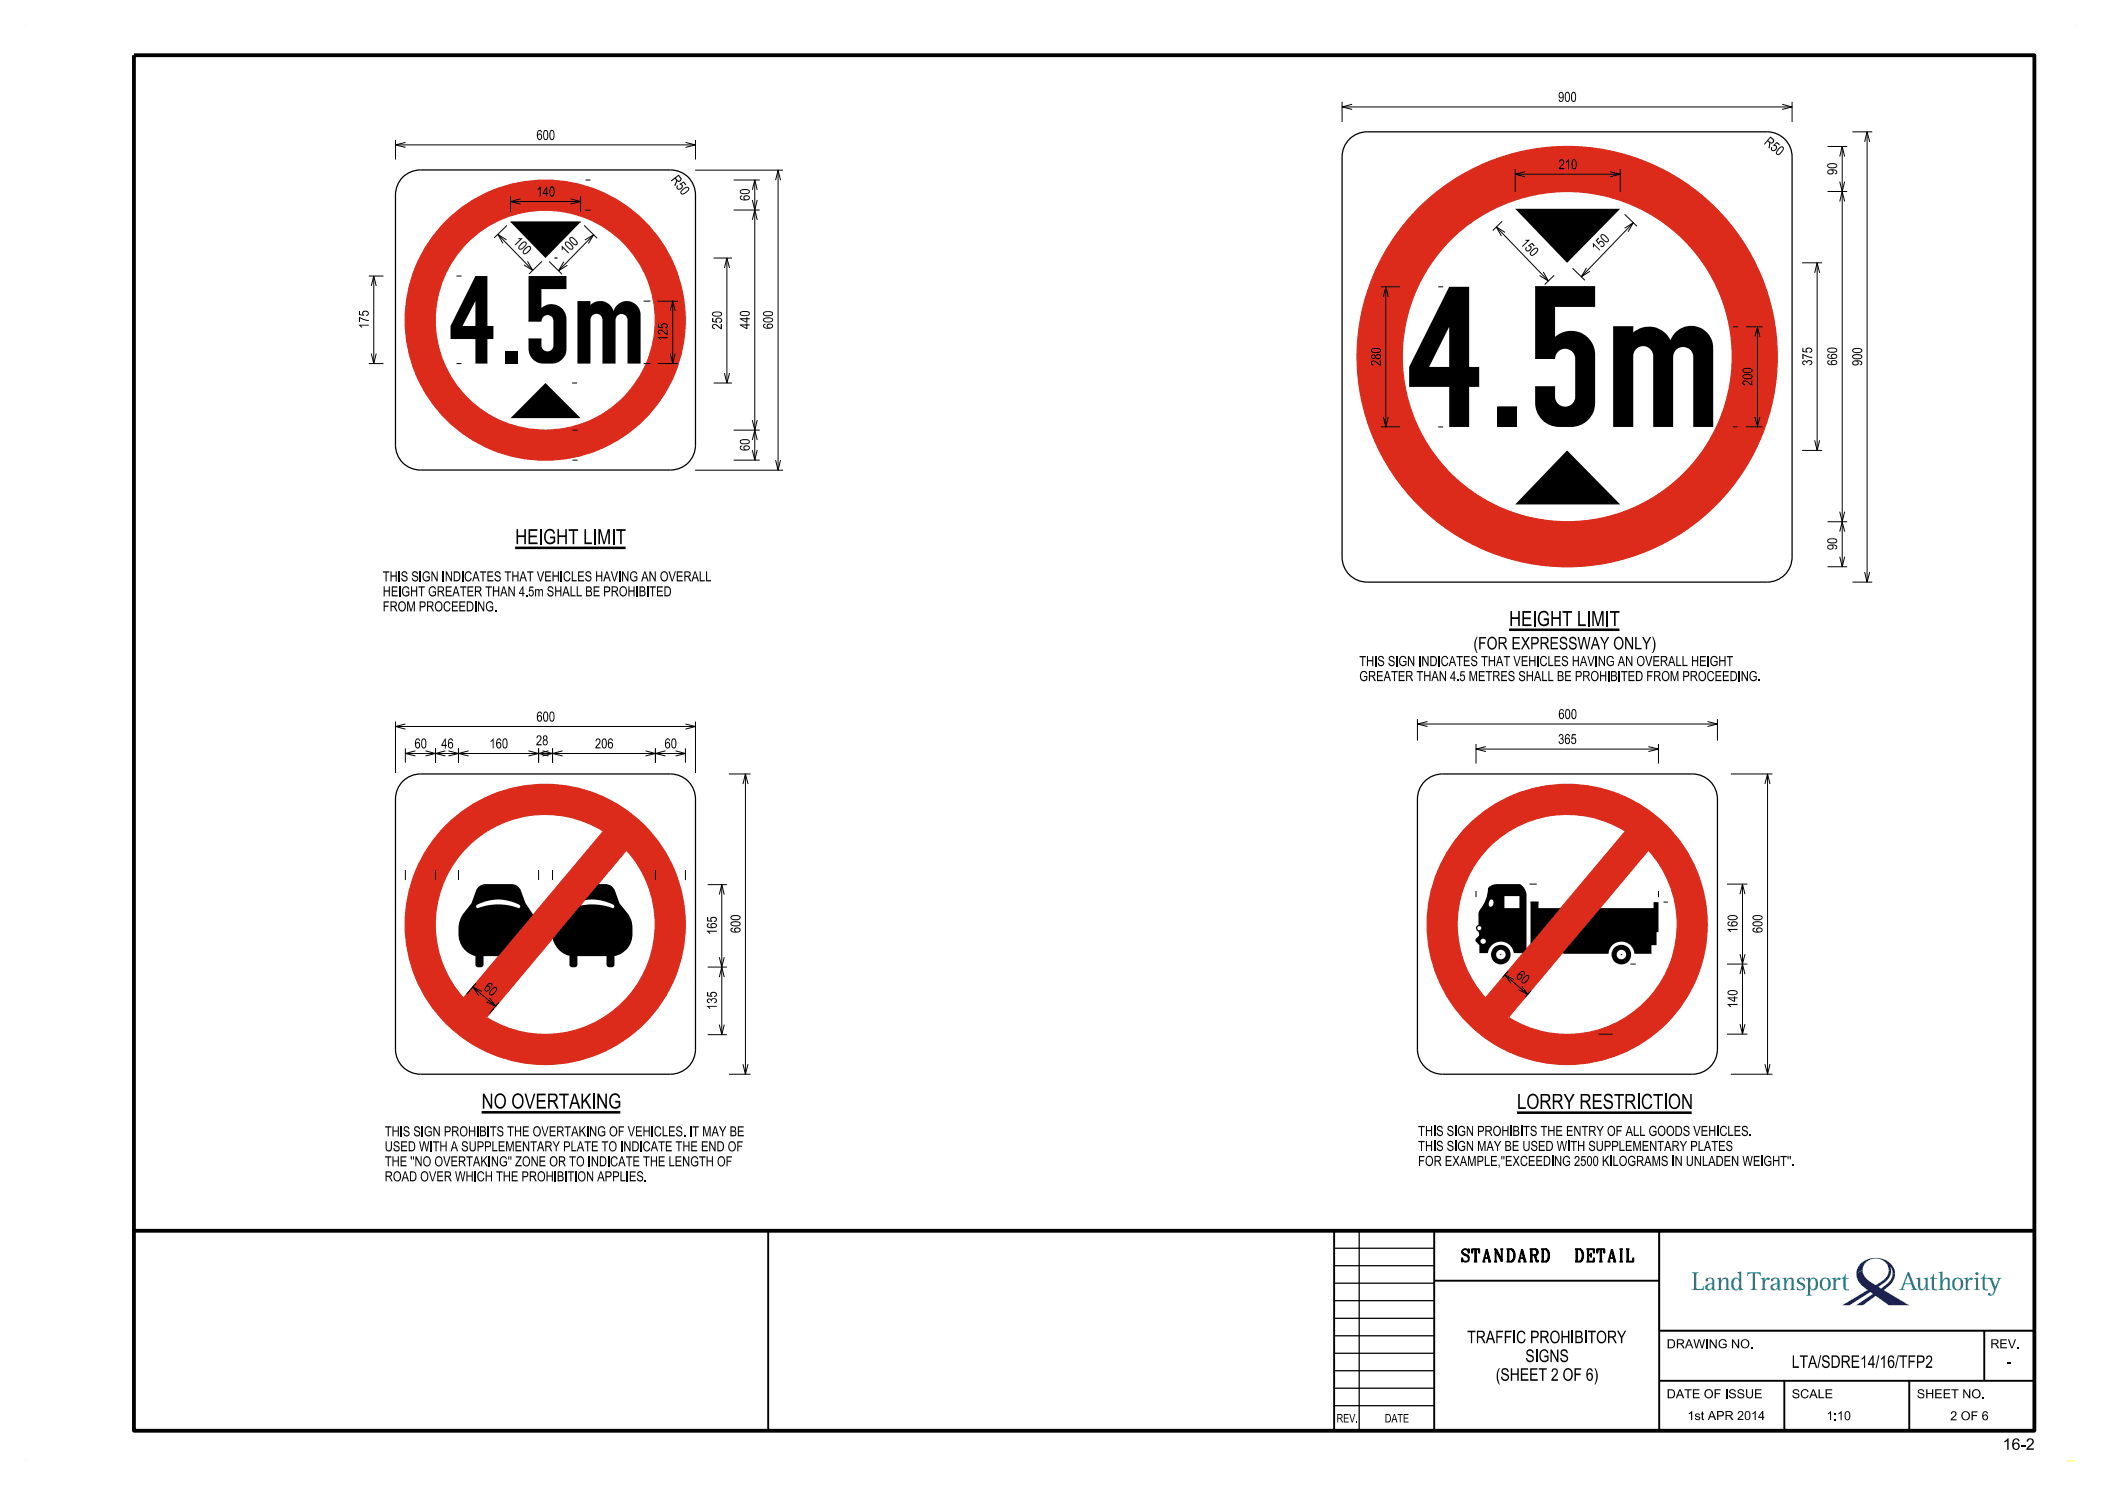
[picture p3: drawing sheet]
<svg xmlns="http://www.w3.org/2000/svg" width="420mm" height="297mm" viewBox="0 0 420 297" stroke-linecap="round" stroke-linejoin="round" font-family="sans-serif">
<g fill="#dc2a1b">
<path d="M81 64a28 28 0 0 0 56 0 28 28 0 0 0-56 0zM87 64a22 22 0 0 1 44 0 22 22 0 0 1-44 0z" fill-rule="evenodd"/>
<path d="M271.3 71.3a42 42 0 0 0 84 0 42 42 0 0 0-84 0zM280.3 71.3a33 33 0 0 1 66 0 33 33 0 0 1-66 0z" fill-rule="evenodd"/>
<path d="M81 184.8a28 28 0 0 0 56 0 28 28 0 0 0-56 0zM93.4 169.3a22 22 0 0 1 27.2-3.2l-28 33.4a22 22 0 0 1 .8-30.2zM125.2 169.9a22 22 0 0 1 .6 29 22 22 0 0 1-28.6 4.4z" fill-rule="evenodd"/>
<path d="M285.3 184.7a28 28 0 0 0 56 0 28 28 0 0 0-56 0zM329.5 169.9a22 22 0 0 1 .7 29 22 22 0 0 1-28.7 4.4zM297.7 169.3a22 22 0 0 1 27.2-3.2l-27.9 33.4a21.9 21.9 0 0 1 .7-30.2z" fill-rule="evenodd"/>
</g>
<path d="M26.8 11h379.9v275h-379.9zM26.8 246h379.9" fill="none" stroke="#000" stroke-width=".76" stroke-linecap="butt"/>
<path d="M153.6 246v40M266.7 246v40M286.7 256h45M286.7 246v40M331.7 246v40M331.7 266h75M331.7 276h75M356.7 276v10M381.7 276v10M396.7 266v10" fill="none" stroke="#000" stroke-width=".38"/>
<path d="M5 5h.1M414.9 5h.1M5 292h.1M415 292h-1.9" fill="none" stroke="#ff0" stroke-width=".2"/>
<path d="M266.7 260h20M266.7 256.5h20M266.7 253h20M266.7 249.5h20M271.7 246v40M331.7 246h75v20h-75zM266.7 277.5h20M266.7 274h20M266.7 270.5h20M266.7 267h20M266.7 263.5h20M266.7 280.9h20" fill="none" stroke="#000" stroke-width=".25"/>
<g fill="#008c95">
<path d="M338.2 254.3h1.4l-.3 .1-.2 .3v2.8l.1 .1h.9l.2-.1 .2-.4h.1v.7h-2.4l.4-.3v-2.8l-.1-.3z" fill-rule="evenodd"/>
<path d="M341 255.6l-.1 .3 .2 .2 .3-.1 .2-.5h.3l.3 .2 .1 .8-.6 .1a.71 .71 0 0 0-.8 .5 .71 .71 0 0 0 .5 .9 .71 .71 0 0 0 .9-.5l.2 .4 .6-.1-.4-.2-.1-1.9-.5-.4-.6 .1zM341.5 256.9l.8-.2v.5l-.2 .4-.5 .1-.2-.2-.1-.4z" fill-rule="evenodd"/>
<path d="M343.2 255.5l.8-.2v.7l.5-.6h.8l.2 .5v1.7l.4 .2h-1.2l.4-.3v-1.6l-.2-.3h-.3l-.3 .3-.3 .6v1l.4 .3h-1.2l.4-.2v-1.8z" fill-rule="evenodd"/>
<path d="M347.3 254.3l.8-.2v3.4l.4 .3-.8 .1-.1-.4-.1 .3-.4 .1a1.35 1.35 0 0 1-.8-2.2l.3-.3 .5-.1 .6 .5v-1.2zM346.9 255.6l-.3 .5v1.2a.51 .51 0 0 0 .7 .4 .51 .51 0 0 0 .3-.7l-.1-1.2-.3-.3z" fill-rule="evenodd"/>
<path d="M349.3 254.3h2.7v.7h-.1l-.3-.4-.8-.1v2.9l.2 .3 .4 .1h-1.6l.4-.1 .2-.2v-3l-.8 .1-.2 .4h-.1z" fill-rule="evenodd"/>
<path d="M352 255.5l.8-.2v.6l.5-.5h.4l-.1 .4-.5-.1-.3 .5v1.4l.4 .2h-1.2l.4-.2v-1.9z" fill-rule="evenodd"/>
<path d="M354.2 255.5l.9-.2 .5 .3 .1 2 .4 .2-.5 .1-.3-.4-.4 .4h-.5l-.4-.4a.92 .92 0 0 1 1.1-1h.2v-.6l-.2-.4h-.5l-.3 .6a.28 .28 0 0 1-.3-.2 .28 .28 0 0 1 .2-.4zM354.6 256.8l-.2 .3 .1 .4 .1 .2 .5-.1 .2-.4v-.5z" fill-rule="evenodd"/>
<path d="M356.3 255.5l.8-.2v.7l.3-.4 .3-.2h.7l.2 .5v1.6l.4 .3h-1.2l.3-.3v-1.7l-.1-.2h-.4l-.2 .3-.3 .6v1l.4 .3h-1.2l.4-.2v-1.9z" fill-rule="evenodd"/>
<path d="M359.3 255.7l.6-.4 .8 .1 .1 .6-.6-.5h-.4l-.2 .3 .2 .4 .8 .4 .3 .3v.5l-.4 .4-.4 .1-.9-.1v-.6l.6 .5h.4l.3-.3-.2-.4-1-.6z" fill-rule="evenodd"/>
<path d="M361 255.5l.4 .3v2.9l-.4 .3h1.3l-.5-.4v-1.1l.3 .3 .3 .1a1.35 1.35 0 0 0 .8-2.2l-.6-.4-.4 .1-.3 .3-.1-.4zM362.1 255.7l.1-.1a.79 .79 0 0 1 .8 1.1l-.2 .8a.52 .52 0 0 1-.7 .1 .52 .52 0 0 1-.2-.6v-.9z" fill-rule="evenodd"/>
<path d="M364.2 255.5l.7-.2a1.15 1.15 0 0 1 1.1 1.3h-.5l-.1-.8a.65 .65 0 0 0-.9-.1 .65 .65 0 0 0-.3 .8v.1h-.4l.1-.6z" fill-rule="evenodd"/>
<path d="M363.8 256.6h.4l.2 .8a.64 .64 0 0 0 .8 .2 .64 .64 0 0 0 .3-.8v-.2h.5l-.1 .6-.2 .4a1.11 1.11 0 0 1-1.3 .2 1.11 1.11 0 0 1-.6-1.2z" fill-rule="evenodd"/>
<path d="M366.1 255.5l.9-.2v.6l.2-.4 .4-.2a.29 .29 0 0 1 .3 .5 .28 .28 0 0 1-.5-.1l-.3 .2-.1 .5v1.2l.4 .2h-1.3l.4-.2v-1.9z" fill-rule="evenodd"/>
<path d="M368.8 254.6h.1v.8h.6v.2h-.6v1.8l.2 .3h.5v.2h-.6a.59 .59 0 0 1-.5-.8v-1.5h-.3v-.2l.5-.2z" fill-rule="evenodd"/>
<path d="M381.4 254.2l-1.2 3.2-.6 .4h1.2l-.4-.2 .3-.9h1.4l.3 .9-.4 .2h1.4l-.6-.6-1.2-3zM381.4 254.8l.6 1.7h-1.2z" fill-rule="evenodd"/>
<path d="M383 255.5l.9-.2v1.9l.2 .4h.3l.4-.3 .2-.6-.1-1-.4-.2 .8-.2v2.1l.5 .4-.8 .1v-.6l-.6 .6-.7-.1-.3-.6v-1.4z" fill-rule="evenodd"/>
<path d="M386.5 254.6h.1v.8h.7v.2h-.7v1.9l.3 .2h.4l-.1 .2-.7-.1-.3-.3v-1.9h-.4v-.2l.5-.2z" fill-rule="evenodd"/>
<path d="M387.5 254.3l.8-.2v1.9l.6-.6 .4-.1 .4 .2 .1 2.1 .4 .2h-1.3l.5-.3v-1.6l-.2-.3h-.3l-.3 .3-.3 .6v1.1l.4 .2h-1.2l.4-.2v-3z" fill-rule="evenodd"/>
<path d="M390.2 256.6h.5l.1 .8a.64 .64 0 0 0 .9 .2 .64 .64 0 0 0 .3-.8v-.2h.5l-.1 .6-.3 .4a1.11 1.11 0 0 1-1.3 .2 1.11 1.11 0 0 1-.6-1.2z" fill-rule="evenodd"/>
<path d="M390.6 255.7l.2-.3 .5-.1a1.15 1.15 0 0 1 1.2 1.3h-.5l-.2-.8a.62 .62 0 0 0-.7-.2 .62 .62 0 0 0-.4 .7v.3h-.5l.1-.6z" fill-rule="evenodd"/>
<path d="M392.6 255.5l.8-.2v.6l.2-.4 .5-.2a.27 .27 0 0 1 .2 .5 .27 .27 0 0 1-.5-.1l-.2 .2-.2 .5v1.2l.4 .2h-1.2l.4-.2v-1.9z" fill-rule="evenodd"/>
<path d="M394.6 255.5l.8-.2v2.3l.4 .2h-1.2l.4-.3v-1.7z" fill-rule="evenodd"/>
<path d="M396.6 254.6h.2v.8h1.2v.2h-1.2v1.9l.3 .2h.3l-.1 .2-.8-.2-.2-2.1h-.4v-.2l.6-.2z" fill-rule="evenodd"/>
<path d="M397.4 255.4l1.1 .1a.27 .27 0 0 0-.2 .2 .27 .27 0 0 0 .1 .3l.5 1.2 .6-1.5-.3-.3h1l-.5 .4-1.2 2.9-.4 .3-.5-.1-.2-.2 .1-.3a.28 .28 0 0 1 .3 .1 .28 .28 0 0 1 .1 .2l.4-.1 .3-.8-.8-2.1-.4-.1z" fill-rule="evenodd"/>
<circle cx="395.2" cy="254.5" r=".31"/>
</g>
<g fill="#171c8f">
<path d="M371.1 254.6l1.3-.7a3.6 3.6 0 0 0 2.7 2.9l.4-.3a3.4 3.4 0 0 0 2.1-2.6l.4 .2a3.7 3.7 0 0 1-2.2 2.9l-.3 .2 .5 .3 .8-.5a3 3 0 0 0 1.5-2.4h.5a4 4 0 0 1-2.2 3.2l5 3.1h-4l-2.6-1.9-2.6 1.9h-1.3l3.3-2.3-.5-.4-4.2 2.7h-1.4l5-3.1-.2-.2a3.8 3.8 0 0 1-2-3z" fill-rule="evenodd"/>
<path d="M372.1 252.4a4.3 4.3 0 0 1 6.6 1.4l.1 .8h-.5l-.1-.8-.3-.6 .1 .9-.4-.2a2.63 2.63 0 0 0-2.6-2.4 2.63 2.63 0 0 0-2.6 2.4l-1.3 .7 .3-1.3z" fill-rule="evenodd"/>
</g>
<g fill="none" stroke="#000" stroke-width=".25">
<path d="M80.5 35.4l.9-.7 1-.5 1.7-.2h50a4.9 4.9 0 0 1 4.9 5v50a4.9 4.9 0 0 1-4.9 4.9h-50a4.9 4.9 0 0 1-5-4.9v-50l.2-1.7 .5-1zM269.7 27.8l.9-.7 1-.5 1.7-.3h80a5 5 0 0 1 4.9 5.1v79.9a5 5 0 0 1-4.9 5h-80a5 5 0 0 1-5-5v-79.9l.3-1.7 .4-1zM102.1 44.4h14M110.8 51.6h.6M306.9 57.3h12M105.7 67.8h2.5M105.7 64.2h2.5M306.9 77.3h4M322.5 65.3h4M299.3 81.3h4M80.5 156.2l.9-.7 1-.5 1.7-.3h49.9a5 5 0 0 1 5 5v50a5 5 0 0 1-5 5h-49.9a5 5 0 0 1-5-5v-50l.1-1.1 .3-1.1zM284.8 156.2l.9-.7 1-.5 1.7-.3h49.9a5 5 0 0 1 5 5v50a5 5 0 0 1-5 5h-49.9a5 5 0 0 1-5-5v-50l.1-1.1 .3-1.1z"/>
<path d="M306 180.3h1.6M312.5 190.5h9.1M326.7 190.5h3.4"/>
</g>
<g fill="none" stroke="#dc2a1b" stroke-width=".25">
<path d="M120.7 166.1l-28 33.4a22 22 0 0 1-.6-28.9 22 22 0 0 1 28.6-4.4M125.2 169.9l-27.9 33.4M125.3 170a22 22 0 0 1 .5 28.9 22 22 0 0 1-28.5 4.5M324.9 166.1l-28 33.4M325 166.2a22 22 0 0 0-28.5 4.4 22 22 0 0 0 .5 28.9M329.5 169.9l-27.9 33.4M329.6 170a22 22 0 0 1 .5 28.9 22 22 0 0 1-28.5 4.5"/>
<circle cx="109" cy="64" r="22"/>
<circle cx="109" cy="64" r="28"/>
<circle cx="313.3" cy="71.3" r="33"/>
<circle cx="313.3" cy="71.3" r="42"/>
<circle cx="109" cy="184.8" r="28"/>
<circle cx="313.3" cy="184.8" r="28"/>
</g>
<g fill="none" stroke="#000" stroke-width=".2">
<path d="M79.1 28v3.9M79.1 29h59.9M81.1 28.5l-2 .5 2 .5M102.1 39.3v3.1M104.1 39.8l-2 .5 2 .5M114.1 39.8l2 .5-2 .5M116.1 39.3v3.1M117.1 36h.9M137.1 28.5l1.9 .5-1.9 .5M139 34h17.5M139 28v3.9M146.6 36h5.3"/>
<path d="M150.4 38l.5-2 .5 2M150.4 40l.5 2 .5-2M150.9 36v56M155 36l.5-2 .5 2M155.5 34v60M268.3 20.4v4M268.3 21.4h89.9M270.3 20.8l-2 .6 2 .5M302.9 33.8v4.5M302.9 34.8h21M304.9 34.3l-2 .5 2 .5M321.9 34.3l2 .5-2 .5"/>
<path d="M323.9 33.8v4.5M356.3 20.8l1.9 .6-1.9 .5M358.2 20.4v4M365.3 29.3h4M365.3 38.3h4M367.8 31.3l.5-2 .5 2M367.8 36.3l.5 2 .5-2M368.3 29.3v84M370.3 26.3h4M372.7 28.4l.5-2.1 .6 2.1M373.2 26.3v90M73.7 55.2h3"/>
<path d="M74.2 57.1l.5-1.9 .5 1.9M74.7 55.2v17.5M91.3 55.2h1M99.5 46.8l7 7.2M101.2 47.9l-1.7-1.1 1 1.8M101.4 45l-2.6 2.6M102.1 40.3h14M105.4 52.2l1.1 1.8-1.8-1.1M108.3 52.2l-2.5 2.5M109.7 52.2l2.7 2.6M112.7 52.3l-1 1.8 1.7-1.1M116.8 45l2.6 2.6"/>
<path d="M116.9 48l1.8-1.1-1.1 1.8M117.1 42h.9M118.7 46.9l-7 7.2M142.7 51.6h3.6M144.8 53.5l.5-1.9 .5 1.9M145.3 51.6v24.9M146.6 42h5.3M150.4 44l.5-2 .5 2M276 57.3h3.9M276.5 59.3l.5-2 .5 2M277 57.3v28M287.5 57.3h1"/>
<path d="M299.1 45.4l10.4 10.8M300.3 44.2l-1.9 1.9M300.9 46.5l-1.8-1.1 1 1.8M308.5 54.4l1 1.8-1.7-1.1M310.7 55l-1.9 1.9M314.4 53.6l2.4 2.4M317.1 53.5l-1 1.8 1.8-1.1M324.8 45.6l1.7-1.1-1 1.8M324.8 42.8l2.4 2.4M326.5 44.5l-10.4 10.8M360.3 52.5h3.9M362.8 54.5l.5-2 .4 2"/>
<path d="M363.3 52.5v37.5M367.8 40.3l.5-2 .5 2M73.7 72.7h3M74.2 70.7l.5 2 .5-2M91.3 72.7h1M114.4 76.5h1M128.7 60.2h1.3M128.7 72.7h1.3M131.4 60.2h4.1M131.4 72.7h4.1M134 62.2l.5-2 .5 2M134 70.7l.5 2 .5-2"/>
<path d="M134.5 60.2v12.5M142.7 76.5h3.6M144.8 74.6l.5 1.9 .5-1.9M346.4 65.3h1M349 65.3h3.3M350.8 67.3l.5-2 .5 2M351.3 65.3v20M114.4 86h1.1M114.4 92h1.1M139 94h17.5M146.6 86h5.3M146.6 92h5.3"/>
<path d="M150.4 87.9l.5-1.9 .5 1.9M150.4 84l.5 2 .5-2M150.4 90l.5 2 .5-2M155 92l.5 2 .5-2M276 85.3h3.9M276.5 83.3l.5 2 .5-2M287.5 85.3h1M346.4 85.3h1M349 85.3h3.3M350.8 83.3l.5 2 .5-2M360.3 90h3.9M362.8 88l.5 2 .4-2"/>
<path d="M365.3 104.3h4M365.3 113.3h4M367.8 106.3l.5-2 .5 2M367.8 102.3l.5 2 .5-2M367.8 111.3l.5 2 .5-2M370.3 116.3h4M372.7 114.3l.5 2 .6-2M79.1 144.2v10.3M79.1 145.2h59.9M81 144.7l-1.9 .5 1.9 .5M81 149.6v2.8M81 150.6h56"/>
<path d="M83 150.1l-2 .5 2 .5M85.1 150.1l2 .5-2 .5M87.1 149.6v2.8M89 150.1l-1.9 .5 1.9 .5M89.6 150.1l2.1 .5-2.1 .5M91.7 149.6v2.8M93.7 150.1l-2 .5 2 .5M105.7 150.1l2 .5-2 .5M107.7 149.6v2.8M108.4 150.1l2.1 .5-2.1 .5M109.6 150.1l-1.9 .5 1.9 .5M110.5 149.6v2.8"/>
<path d="M112.5 150.1l-2 .5 2 .5M129 150.1l2 .5-2 .5M131 149.6v2.8M133 150.1l-2 .5 2 .5M135 150.1l2 .5-2 .5M137 144.7l2 .5-2 .5M137 149.6v2.8M139 144.2v10.3M145.7 154.7h4.3M148.5 156.7l.5-2 .5 2M149 154.7v60M283.4 143.7v4.3"/>
<path d="M283.4 144.7h59.9M285.4 144.2l-2 .5 2 .5M295.1 148.7v3.9M295.1 149.7h36.4M297 149.2l-1.9 .5 1.9 .5M329.5 149.2l2 .5-2 .5M331.5 148.7v3.9M341.3 144.2l2 .5-2 .5M343.3 143.7v4.3M346 154.7h8.3M352.8 156.7l.5-2 .5 2M353.3 154.7v60"/>
<path d="M81 173.9v2M87.1 173.9v2M91.7 173.9v2M107.7 173.9v2M110.5 173.9v2M131 173.9v2M137 173.9v2M141.5 176.8h3.8M143.8 178.8l.5-2 .5 2M144.3 176.8v30M295.1 178.1v1.2M305.8 176.7h1.4"/>
<path d="M331.5 178.1v1.2M345.2 176.7h4.1M347.8 178.7l.5-2 .5 2M348.3 176.7v30M94.5 197.3l4.6 3.8M95.1 196.5l-1.8 2.2M96.3 198.2l-1.8-.9 1.2 1.7M97.9 199.5l1.2 1.6-1.9-.9M141.5 193.3h3.8M143.8 191.3l.5 2 .5-2M143.8 195.3l.5-2 .5 2M300.8 194.8l4.6 4"/>
<path d="M301.5 194.1l-1.1 1.2M302.7 195.8l-1.9-1 1.2 1.7M304.2 197.1l1.2 1.7-1.8-1M306 198l-1.1 1.3M325.9 192.7h1.1M332.5 180.3h.9M345.2 192.7h4.1M347.8 190.7l.5 2 .5-2M347.8 194.7l.5-2 .5 2M99.7 200.3l-1.8 2.3M141.5 206.8h3.8M143.8 204.8l.5 2 .5-2"/>
<path d="M145.7 214.7h4.3M148.5 212.7l.5 2 .5-2M319.5 206.7h2.8M345.2 206.7h4.1M346 214.7h8.3M347.8 204.7l.5 2 .5-2M352.8 212.7l.5 2 .5-2"/>
</g>
<g fill="#000">
<path d="M102.1 44.4h14l-7.1 7.2zM302.9 41.7h21l-10.6 10.8zM109 76.5l7.1 7.1h-14zM313.3 90l10.6 10.8h-21z"/>
<path d="M148 39.2l-.1 .3a1.14 1.14 0 0 0 1.6 .5 .54 .54 0 0 0 .3-.8 .54 .54 0 0 0-.7-.2 .44 .44 0 0 0-.5 .4 .44 .44 0 0 0 .2 .5 .46 .46 0 0 1-.5-.1 .46 .46 0 0 1-.1-.5l.2-.1v-.2zM148.9 39.3l.5-.1a.36 .36 0 0 1 .2 .6 .36 .36 0 0 1-.6 0l-.2-.3z" fill-rule="evenodd"/>
<path d="M147.9 38.1a.58 .58 0 0 0 .2 .6 .58 .58 0 0 0 .6 .1h.5a.49 .49 0 0 0 .6-.3 .49 .49 0 0 0-.1-.6l-1.2-.1zM148.1 38.2a1.77 1.77 0 0 1 1.6 0v.1a1.24 1.24 0 0 1-1.6 0z" fill-rule="evenodd"/>
<path d="M365.4 32.8a.54 .54 0 0 0 0 .7 .54 .54 0 0 0 .6 .1h.6a.51 .51 0 0 0 .6-.2 .51 .51 0 0 0 0-.6l-.9-.2zM365.5 33a1.44 1.44 0 0 1 1.6 .1 1.24 1.24 0 0 1-1.7 0z" fill-rule="evenodd"/>
<path d="M365.5 34a.61 .61 0 0 0 .2 .9 .61 .61 0 0 0 .9-.5l-.3-.4h.2a.35 .35 0 0 1 .5 .2 .35 .35 0 0 1-.2 .5v.2a.5 .5 0 0 0 .5-.6 .5 .5 0 0 0-.6-.4zM365.5 34.3a.43 .43 0 0 1 .5-.3 .43 .43 0 0 1 .3 .6h-.6l-.2-.1z" fill-rule="evenodd"/>
<path d="M71.8 63.4l1.9 .6v.2l-.6-.1-1.1-.5v.8h-.2z" fill-rule="evenodd"/>
<path d="M71.8 62.2h.2v.6l.5 .1a.61 .61 0 0 1 .6-.8 .61 .61 0 0 1 .5 .9l-.4 .1v-.2l.2-.1a.4 .4 0 0 0-.4-.5 .4 .4 0 0 0-.2 .6v.2l-1-.1z" fill-rule="evenodd"/>
<path d="M71.7 64.9h2v.2h-1.6l.4 .4h-.3z" fill-rule="evenodd"/>
<path d="M95 55.2l-4.9 10v2.6h4.9v4.9h2.4v-4.9h1.2v-2.6h-1.2v-10zM95 60.2v5h-2.5z" fill-rule="evenodd"/>
<path d="M101 70.2h2.4v2.5h-2.4z" fill-rule="evenodd"/>
<path d="M105.7 55.2h7.5v2.6h-5v3.8a3 3 0 0 1 3.3-.6 3 3 0 0 1 1.7 2.8v5.9a2.95 2.95 0 0 1-2.9 3h-1.7a2.95 2.95 0 0 1-2.9-3v-1.9h2.5a2.27 2.27 0 0 0 .4 2.1 1.19 1.19 0 0 0 1.3 .2 1.19 1.19 0 0 0 .7-1.1v-4.8a1.2 1.2 0 0 0-1.2-1.2 1.2 1.2 0 0 0-1.2 1.2h-2.5z" fill-rule="evenodd"/>
<path d="M115.4 60.2h2.6v.8a2.77 2.77 0 0 1 4.7 1.2 2.75 2.75 0 0 1 3-2 2.75 2.75 0 0 1 2.4 2.7v9.8h-2.7v-8.7a1.2 1.2 0 0 0-1.2-1.2 1.2 1.2 0 0 0-1.2 1.2v8.7h-2.6v-8.8a1.2 1.2 0 0 0-1.2-1.2 1.2 1.2 0 0 0-1.2 1.2v8.8h-2.6z" fill-rule="evenodd"/>
<path d="M131.5 64.7h.3v.6l.5 .1a.63 .63 0 0 1 .3-.8 .63 .63 0 0 1 .8 .2l.1 .5-.5 .3-.1-.2 .3-.1a.41 .41 0 0 0-.4-.5 .41 .41 0 0 0-.3 .6v.2l-1-.1z" fill-rule="evenodd"/>
<path d="M131.7 66a1.34 1.34 0 0 1 1.5 .6v-.7h.3v1l-.6-.2a.87 .87 0 0 0-1.2-.5l.1 .4 .3 .1-.1 .2-.4-.2a.51 .51 0 0 1 .1-.7z" fill-rule="evenodd"/>
<path d="M131.5 67.4h2v.2h-1.6l.3 .4h-.2z" fill-rule="evenodd"/>
<path d="M142.5 62.5a.53 .53 0 0 0-.1 .6 .53 .53 0 0 0 .7 .2h.6a.54 .54 0 0 0 .7-.6 .54 .54 0 0 0-.8-.4zM142.6 62.7a1.49 1.49 0 0 1 1.5 0v.1a1.2 1.2 0 0 1-1.6 0z" fill-rule="evenodd"/>
<path d="M142.3 63.6h.3v.6l.5 .1a.64 .64 0 0 1 .4-.9 .64 .64 0 0 1 .8 .5l-.1 .5-.4 .2v-.3l.3-.1a.41 .41 0 0 0-.4-.5 .41 .41 0 0 0-.4 .6l.1 .2-1.1-.2z" fill-rule="evenodd"/>
<path d="M142.5 64.9a1.35 1.35 0 0 1 1.6 .6v-.7h.2v1l-.6-.3a.85 .85 0 0 0-1.2-.4v.3l.4 .2v.2a.51 .51 0 0 1-.5-.3 .51 .51 0 0 1 .1-.6z" fill-rule="evenodd"/>
<path d="M147.9 62.4a.58 .58 0 0 0 .2 .6 .58 .58 0 0 0 .6 .2h.5a.54 .54 0 0 0 .7-.6 .54 .54 0 0 0-.8-.4h-.8zM148.1 62.5a1.77 1.77 0 0 1 1.6 0v.2a1.24 1.24 0 0 1-1.6 0z" fill-rule="evenodd"/>
<path d="M147.9 64.8v.2l1.3 .8h.2v-.8h.5v-.2h-.5v-.2h-.2v.2zM148.3 65h.9v.5z" fill-rule="evenodd"/>
<path d="M147.9 63.6v.2l1.3 .7h.2v-.7h.5v-.2h-.5v-.2h-.2v.2zM148.3 63.8h.9v.5z" fill-rule="evenodd"/>
<path d="M152.6 64.8l-.1 .4a1.28 1.28 0 0 0 2 .1 .62 .62 0 0 0-.6-.6 .62 .62 0 0 0-.6 .6l.2 .2a.46 .46 0 0 1-.5 0 .46 .46 0 0 1-.2-.6h.2v-.2zM153.6 64.9a.43 .43 0 0 1 .5-.1 .43 .43 0 0 1 .2 .5 .42 .42 0 0 1-.6 .2 .42 .42 0 0 1-.1-.6z" fill-rule="evenodd"/>
<path d="M152.7 63.6a.54 .54 0 0 0 0 .7 .54 .54 0 0 0 .6 .1h.6a.51 .51 0 0 0 .7-.4 .51 .51 0 0 0-.7-.6h-.7zM152.8 63.8a1.77 1.77 0 0 1 1.5 0l.1 .2a1.24 1.24 0 0 1-1.7 0z" fill-rule="evenodd"/>
<path d="M152.7 62.4a.54 .54 0 0 0 0 .7 .54 .54 0 0 0 .6 .1h.6a.54 .54 0 0 0 .6-.6 .54 .54 0 0 0-.7-.4zM152.8 62.6a1.37 1.37 0 0 1 1.6 .1 1.27 1.27 0 0 1-1.6 .1z" fill-rule="evenodd"/>
<path d="M274.2 70.9a.48 .48 0 0 0 0 .8 .48 .48 0 0 0 .8-.2 .59 .59 0 0 0 .9 .2 .59 .59 0 0 0 0-.9 .59 .59 0 0 0-.9 .2l-.3-.2zM274.3 71.3a.28 .28 0 0 1 .5 0 .28 .28 0 0 1-.5 0zM275.2 71a.38 .38 0 0 1 .5 0 .38 .38 0 0 1 .1 .5 .38 .38 0 0 1-.5 .1 .38 .38 0 0 1-.1-.6z" fill-rule="evenodd"/>
<path d="M274.2 69.7a.53 .53 0 0 0 0 .7 .53 .53 0 0 0 .6 .2l.9-.1a.48 .48 0 0 0 .4-.6 .48 .48 0 0 0-.6-.4h-.8zM274.3 69.9a1.74 1.74 0 0 1 1.5 0l.1 .2a1.2 1.2 0 0 1-1.7 0z" fill-rule="evenodd"/>
<path d="M274.2 72.2a1.46 1.46 0 0 1 1.6 .6v-.8h.2v1.1l-.5-.3a.84 .84 0 0 0-1.2-.4v.3l.3 .1v.3l-.5-.4z" fill-rule="evenodd"/>
<path d="M289.7 57.3l-8 16v4h8v8h4v-8h2v-4h-2v-16zM289.7 65.3v8h-4z" fill-rule="evenodd"/>
<path d="M306.9 57.3h12v4h-8v6a4.8 4.8 0 0 1 5.1-.8 4.8 4.8 0 0 1 2.9 4.4v9.6a4.8 4.8 0 0 1-4.8 4.8h-2.4a4.8 4.8 0 0 1-4.8-4.8v-3.2h4v2a2.01 2.01 0 0 0 2 2 2.01 2.01 0 0 0 2-2v-7.6a2.01 2.01 0 0 0-2.1-2 2.01 2.01 0 0 0-1.9 2.1h-4z" fill-rule="evenodd"/>
<path d="M322.5 65.3h4v1.2a4.7 4.7 0 0 1 7.4 1.5 4.4 4.4 0 0 1 4.9-2.8 4.4 4.4 0 0 1 3.7 4.3v15.8h-4v-14a2.01 2.01 0 0 0-2-1.9 2.01 2.01 0 0 0-2 1.9v14h-4v-14.1a1.99 1.99 0 0 0-2-2 1.99 1.99 0 0 0-2 2v14.1h-4z" fill-rule="evenodd"/>
<path d="M348.4 75a.48 .48 0 0 0 0 .6 .48 .48 0 0 0 .5 .2 1 1 0 0 0 1.4-.5 1.27 1.27 0 0 0-1.6-.5zM348.6 75.2a1.31 1.31 0 0 1 1.5 .1v.1a1.41 1.41 0 0 1-1.6-.1z" fill-rule="evenodd"/>
<path d="M348.4 73.7a.49 .49 0 0 0 0 .6 .49 .49 0 0 0 .5 .2 .93 .93 0 0 0 1.4-.6 1.66 1.66 0 0 0-1.9-.2zM348.6 73.9a1.34 1.34 0 0 1 1.5 .1 1.2 1.2 0 0 1-1.6 0z" fill-rule="evenodd"/>
<path d="M348.5 76.2a1.46 1.46 0 0 1 1.6 .6v-.8h.2v1.1l-.4-.2a1.27 1.27 0 0 0-1.3-.6l-.1 .4 .4 .1v.2a.51 .51 0 0 1-.5-.2 .51 .51 0 0 1 .1-.6z" fill-rule="evenodd"/>
<path d="M360.3 70.7l2 .6v.2l-1.1-.2-.7-.3v.8h-.2z" fill-rule="evenodd"/>
<path d="M360.4 72.2l.4-.2 .4 .2a.56 .56 0 0 1 .9-.1 .56 .56 0 0 1-.4 .9v-.2l.3-.1a.36 .36 0 0 0-.3-.5 .36 .36 0 0 0-.4 .4h-.2a.31 .31 0 0 0-.4-.4 .31 .31 0 0 0-.2 .5l.3 .1v.2l-.5-.3z" fill-rule="evenodd"/>
<path d="M360.3 69.5h.2v.7l.6 .1a.62 .62 0 0 1 .3-.8 .62 .62 0 0 1 .8 .2l.1 .5-.6 .3v-.2l.3-.1a.4 .4 0 0 0-.4-.6 .4 .4 0 0 0-.2 .7l-.1 .2-1-.2z" fill-rule="evenodd"/>
<path d="M365.4 72.1l-.1 .5a1.42 1.42 0 0 0 2 0 .64 .64 0 0 0-.6-.7 .64 .64 0 0 0-.7 .6l.2 .3a.47 .47 0 0 1-.5 0 .47 .47 0 0 1-.2-.6h.3v-.2zM366.3 72.2a.42 .42 0 0 1 .5-.1 .42 .42 0 0 1 .2 .5 .41 .41 0 0 1-.5 .2 .41 .41 0 0 1-.2-.6z" fill-rule="evenodd"/>
<path d="M365.4 70.9l-.1 .5a1.42 1.42 0 0 0 2 0 .61 .61 0 0 0-.7-.7 .61 .61 0 0 0-.6 .7l.2 .2a.47 .47 0 0 1-.5-.1 .47 .47 0 0 1-.2-.5l.3-.1v-.2zM366.2 71.1a.44 .44 0 0 1 .5-.2 .44 .44 0 0 1 .3 .5 .46 .46 0 0 1-.5 .1 .46 .46 0 0 1-.3-.4z" fill-rule="evenodd"/>
<path d="M365.4 69.7a.54 .54 0 0 0 0 .6 .54 .54 0 0 0 .6 .2h.6a.51 .51 0 0 0 .6-.2 .51 .51 0 0 0 0-.6l-.9-.2zM365.5 69.9a1.4 1.4 0 0 1 1.6 .1 1.24 1.24 0 0 1-1.7 0z" fill-rule="evenodd"/>
<path d="M370.4 71a.49 .49 0 0 0-.1 .6 .49 .49 0 0 0 .6 .2 1.06 1.06 0 0 0 1.4-.5 1.29 1.29 0 0 0-1.7-.4zM370.5 71.2a1.34 1.34 0 0 1 1.6 .1l-.1 .1a1.41 1.41 0 0 1-1.5-.1z" fill-rule="evenodd"/>
<path d="M370.4 69.7a.49 .49 0 0 0-.1 .6 .49 .49 0 0 0 .6 .3 .94 .94 0 0 0 1.4-.7 1.66 1.66 0 0 0-1.9-.2zM370.5 69.9a1.38 1.38 0 0 1 1.6 .2 1.2 1.2 0 0 1-1.6 0z" fill-rule="evenodd"/>
<path d="M370.3 72.3a.65 .65 0 0 0 .4 .8 .65 .65 0 0 0 .8-.3l.1-.3-.2-.3a.43 .43 0 0 1 .5 0 .43 .43 0 0 1 .1 .5l-.2 .1v.2a.5 .5 0 0 0 .5-.5 .5 .5 0 0 0-.6-.5h-.9zM370.5 72.4a.46 .46 0 0 1 .5-.2 .46 .46 0 0 1 .3 .5 .46 .46 0 0 1-.5 .2 .46 .46 0 0 1-.3-.5z" fill-rule="evenodd"/>
<path d="M148 89.2l-.1 .3a1.23 1.23 0 0 0 2 .2 .64 .64 0 0 0-.6-.7 .64 .64 0 0 0-.7 .6l.2 .2a.46 .46 0 0 1-.5 0 .46 .46 0 0 1-.1-.5l.2-.1v-.2zM148.9 89.3l.5-.1a.32 .32 0 0 1 .3 .4 .32 .32 0 0 1-.5 .2l-.4-.2z" fill-rule="evenodd"/>
<path d="M147.9 88a.58 .58 0 0 0 .2 .7 .58 .58 0 0 0 .6 .1h.5a.54 .54 0 0 0 .7-.6 .54 .54 0 0 0-.8-.4h-.7zM148.1 88.2a1.77 1.77 0 0 1 1.6 0v.1a1.24 1.24 0 0 1-1.6 0z" fill-rule="evenodd"/>
<path d="M299.3 81.3h4v4h-4z" fill-rule="evenodd"/>
<path d="M365.3 107.9a.58 .58 0 0 0 .1 .6 .58 .58 0 0 0 .6 .1h.6a.54 .54 0 0 0 .7-.6 .54 .54 0 0 0-.8-.4l-.9 .1zM365.5 108a1.37 1.37 0 0 1 1.6 .1 1.24 1.24 0 0 1-1.7 0z" fill-rule="evenodd"/>
<path d="M365.4 109.1a.63 .63 0 0 0 .3 .8 .63 .63 0 0 0 .8-.3l.1-.3-.2-.3a.42 .42 0 0 1 .5 .1 .42 .42 0 0 1 0 .5h-.1v.2a.53 .53 0 0 0 .4-.7 .53 .53 0 0 0-.7-.3l-.8 .1zM365.5 109.2a.43 .43 0 0 1 .5-.2 .43 .43 0 0 1 .3 .6h-.6l-.2-.1z" fill-rule="evenodd"/>
<path d="M95.7 177.2l-.6 .8-.8 2.5-1.6 2a6.2 6.2 0 0 0-1 4.9 4.5 4.5 0 0 0 3.3 3.7l.1 1.9 .4 .3a1.09 1.09 0 0 0 1.1-.2l.1-2h2.9l7-8.3-1.5-2.3-1-2.5a1.97 1.97 0 0 0-1.9-1.3h-5.2l-.4 .1zM95.3 180.9a8.6 8.6 0 0 1 8.7 .1v.3l-.2 .2a11.6 11.6 0 0 0-8.4 0l-.2-.4z" fill-rule="evenodd"/>
<path d="M297.7 177.2l-.2 .3a8 8 0 0 1-1.8 4.7l-.1 2.7h-.2a.69 .69 0 0 0 .1 1.2l.1 .3 .1 .6-.7 .7v.4l.7 .8v1.6h1.7a2.61 2.61 0 0 1 2.6-2.3 2.61 2.61 0 0 1 2.6 2.3h1.8l.8-.9v-10.9a2.73 2.73 0 0 0-1.4-2h-4.7l-.8 .2zM300.7 179.1h3v2.4h-3zM297.9 179.9l.2-.1a.69 .69 0 0 1 .5 .8 .69 .69 0 0 1-.9 .5l-.1-.6zM295.9 188.1a.55 .55 0 0 1 1.1 0 .55 .55 0 0 1-1.1 0zM295.3 185.5a.41 .41 0 0 1 .8 0 .41 .41 0 0 1-.8 0z" fill-rule="evenodd"/>
<path d="M119.6 176.7a4.3 4.3 0 0 1 2.3 .2l.9 .9a9.2 9.2 0 0 0 2.8 5 6.9 6.9 0 0 1 .5 5.7 4.6 4.6 0 0 1-3.3 2.6v1.7l-.1 .3a1.08 1.08 0 0 1-1.3 0l-.2-.3v-1.7h-5.8v1.7l-.1 .3a1.08 1.08 0 0 1-1.3 0l-.2-.3v-1.8a4.6 4.6 0 0 1-3.3-3.4l5.5-6.6 1.5-.2a11.6 11.6 0 0 1 5.1 .7l.2-.2v-.3a8.5 8.5 0 0 0-5.9-1.1z" fill-rule="evenodd"/>
<path d="M141.4 184.6l-.1 .5a1.46 1.46 0 0 0 2 0 .63 .63 0 0 0-.6-.6 .63 .63 0 0 0-.6 .7l.2 .1a.46 .46 0 0 1-.6 0 .46 .46 0 0 1-.1-.5l.2-.1v-.2zM142.2 184.9a.44 .44 0 0 1 .6-.2 .44 .44 0 0 1 .3 .4 .45 .45 0 0 1-.6 .2 .45 .45 0 0 1-.3-.4z" fill-rule="evenodd"/>
<path d="M141.3 198.3h.3v.6l.5 .1a.64 .64 0 0 1 .3-.8 .64 .64 0 0 1 .8 .3v.5l-.4 .3-.1-.2 .3-.1a.4 .4 0 0 0-.4-.6 .4 .4 0 0 0-.2 .7l-.1 .1-1-.1z" fill-rule="evenodd"/>
<path d="M141.3 183.3h.3v.6l.5 .1a.64 .64 0 0 1 .3-.8 .64 .64 0 0 1 .8 .3l.1 .5-.5 .3-.1-.2 .3-.1a.4 .4 0 0 0-.4-.6 .4 .4 0 0 0-.2 .7l-.1 .2-1-.2z" fill-rule="evenodd"/>
<path d="M141.3 186h2v.2h-1.6l.3 .4h-.2z" fill-rule="evenodd"/>
<path d="M146.2 185.5l-.2 .5a1.46 1.46 0 0 0 2 0 .63 .63 0 0 0-.6-.7 .63 .63 0 0 0-.6 .8l.2 .1a.47 .47 0 0 1-.5 0 .47 .47 0 0 1-.2-.5l.2-.1v-.2zM147 185.7a.42 .42 0 0 1 .6-.2 .42 .42 0 0 1 .1 .6 .44 .44 0 0 1-.5 .1 .44 .44 0 0 1-.2-.5z" fill-rule="evenodd"/>
<path d="M146.2 184.3a.48 .48 0 0 0-.1 .6 .48 .48 0 0 0 .5 .2 .93 .93 0 0 0 1.4-.6 1.66 1.66 0 0 0-1.8-.2zM146.3 184.5a1.31 1.31 0 0 1 1.5 .1v.2a1.41 1.41 0 0 1-1.6-.2z" fill-rule="evenodd"/>
<path d="M146.2 183.1a.49 .49 0 0 0-.1 .6 .49 .49 0 0 0 .5 .2 .94 .94 0 0 0 1.4-.6 1.66 1.66 0 0 0-1.8-.2zM146.3 183.3a1.38 1.38 0 0 1 1.5 .1 1.2 1.2 0 0 1-1.6 0z" fill-rule="evenodd"/>
<path d="M299.9 190.7h.2v.2h-.2z" fill-rule="evenodd"/>
<path d="M298.1 190.8a1.96 1.96 0 0 0 3.9 0 1.96 1.96 0 0 0-3.9 0zM299.1 190.8a.95 .95 0 0 1 1.9 0 .95 .95 0 0 1-1.9 0z" fill-rule="evenodd"/>
<path d="M306 180.3h1.6v1.2h4.4l-6 7.2z" fill-rule="evenodd"/>
<path d="M319.9 181.5h10.7v-1.2h.9v6h-.3v2.6h-1.1v1.6h-3.4a2.61 2.61 0 0 0-2.6-2.3 2.61 2.61 0 0 0-2.5 2.3h-9.3z" fill-rule="evenodd"/>
<path d="M324 190.7h.2v.2h-.2z" fill-rule="evenodd"/>
<path d="M322.2 190.8a1.96 1.96 0 0 0 3.9 0 1.96 1.96 0 0 0-3.9 0zM323.2 190.8a.95 .95 0 0 1 1.9 0 .95 .95 0 0 1-1.9 0z" fill-rule="evenodd"/>
<path d="M345.4 184.3v.5a1.43 1.43 0 0 0 1.9 0 .62 .62 0 0 0-.6-.7 .62 .62 0 0 0-.6 .7l.2 .2a.47 .47 0 0 1-.5-.1 .47 .47 0 0 1-.2-.5h.2v-.3zM346.3 184.5a.42 .42 0 0 1 .6-.2 .42 .42 0 0 1 .1 .6 .45 .45 0 0 1-.5 0 .45 .45 0 0 1-.2-.4z" fill-rule="evenodd"/>
<path d="M345.5 183.1a.54 .54 0 0 0 0 .7 .54 .54 0 0 0 .6 .1h.9a.48 .48 0 0 0 .4-.6 .48 .48 0 0 0-.6-.4h-.9zM345.6 183.3a1.43 1.43 0 0 1 1.6 .1 1.24 1.24 0 0 1-1.7 0z" fill-rule="evenodd"/>
<path d="M345.5 198.1a.54 .54 0 0 0 0 .7 .54 .54 0 0 0 .6 .1l.9-.1a.48 .48 0 0 0 .4-.5 .48 .48 0 0 0-.6-.4h-.9zM345.6 198.3a1.4 1.4 0 0 1 1.6 .1 1.24 1.24 0 0 1-1.7 0z" fill-rule="evenodd"/>
<path d="M345.3 185.7h2v.2h-1.5l.3 .4h-.3z" fill-rule="evenodd"/>
<path d="M345.3 199.4v.1l1.3 .7h.3v-.7h.4v-.1h-.4v-.3h-.3v.3zM345.7 199.5h.9v.5z" fill-rule="evenodd"/>
<path d="M350.4 185.5l-.1 .5a1.45 1.45 0 0 0 2 0 .63 .63 0 0 0-.6-.7 .63 .63 0 0 0-.6 .8l.2 .1a.47 .47 0 0 1-.5 0 .47 .47 0 0 1-.2-.5l.2-.1v-.2zM351.3 185.7a.44 .44 0 0 1 .5-.2 .44 .44 0 0 1 .3 .5 .46 .46 0 0 1-.5 .2 .46 .46 0 0 1-.3-.5z" fill-rule="evenodd"/>
<path d="M350.5 184.3a.48 .48 0 0 0-.1 .6 .48 .48 0 0 0 .5 .2 .92 .92 0 0 0 1.4-.6 1.66 1.66 0 0 0-1.8-.2zM350.6 184.5a1.37 1.37 0 0 1 1.6 .1 1.24 1.24 0 0 1-1.7 0z" fill-rule="evenodd"/>
<path d="M350.5 183.1a.48 .48 0 0 0-.1 .6 .48 .48 0 0 0 .5 .2 .93 .93 0 0 0 1.4-.6 1.66 1.66 0 0 0-1.8-.2zM350.6 183.3a1.44 1.44 0 0 1 1.6 .1 1.24 1.24 0 0 1-1.7 0z" fill-rule="evenodd"/>
<path d="M141.4 199.7l.5-.1 .3 .2a.55 .55 0 0 1 1-.2 .55 .55 0 0 1-.4 .9l-.1-.2a.35 .35 0 0 0 .3-.4 .35 .35 0 0 0-.4-.2 .35 .35 0 0 0-.3 .4h-.2a.3 .3 0 0 0-.2-.4 .3 .3 0 0 0-.3 .3 .3 .3 0 0 0 .3 .3l-.1 .2-.5-.3z" fill-rule="evenodd"/>
<path d="M141.3 201h2v.2h-1.6l.3 .4h-.2z" fill-rule="evenodd"/>
<path d="M345.3 200.7h2v.2h-1.5l.3 .4h-.3z" fill-rule="evenodd"/>
</g>
<path d="M103 109.5h22.1M301.7 125.9h22M96.3 222.3h27.7M303.2 222.4h35" fill="none" stroke="#000" stroke-width=".51"/>
<g font-size="3">
<text x="103" y="108.8">HEIGHT LIMIT</text>
<text x="301.7" y="125.1">HEIGHT LIMIT</text>
<text x="96.3" y="221.6">NO OVERTAKING</text>
<text x="303.3" y="221.6">LORRY RESTRICTION</text>
</g>
<g font-size="2.5">
<text x="294.5" y="129.8">(FOR EXPRESSWAY ONLY)</text>
<text x="292.3" y="252.2">STANDARD</text>
<text x="313.9" y="252.2">DETAIL</text>
<text x="293.3" y="268.5">TRAFFIC PROHIBITORY</text>
<text x="299" y="276">(SHEET 2 OF 6)</text>
<text x="304.9" y="272.2">SIGNS</text>
<text x="358.2" y="273.4">LTA/SDRE14/16/TFP2</text>
<text x="401.2" y="273.4">-</text>
</g>
<text font-size="2.3" x="400.3" y="289.8">16-2</text>
<g font-size="2">
<text x="311.5" y="20.4">900</text>
<text x="107.2" y="28">600</text>
<text x="352.5" y="28.7" transform="rotate(39 352.5 28.7)">R50</text>
<text x="134" y="36" transform="rotate(52 134 36)">R50</text>
<text x="311.6" y="33.8">210</text>
<text x="107.2" y="39.3">140</text>
<text x="102.5" y="48.4" transform="rotate(46 102.5 48.4)">100</text>
<text x="113.2" y="51.1" transform="rotate(-46 113.2 51.1)">100</text>
<text x="303.8" y="48.8" transform="rotate(46 303.8 48.8)">150</text>
<text x="319.3" y="50.5" transform="rotate(-46 319.3 50.5)">150</text>
<text x="76.5" y="119.2">HEIGHT GREATER THAN 4.5m SHALL BE PROHIBITED</text>
<text x="76.5" y="116.2">THIS SIGN INDICATES THAT VEHICLES HAVING AN OVERALL</text>
<text x="76.5" y="122.2">FROM PROCEEDING.</text>
<text x="271.7" y="136.1">GREATER THAN 4.5 METRES SHALL BE PROHIBITED FROM PROCEEDING.</text>
<text x="271.7" y="133.1">THIS SIGN INDICATES THAT VEHICLES HAVING AN OVERALL HEIGHT</text>
<text x="311.5" y="143.7">600</text>
<text x="82.9" y="149.6">60</text>
<text x="88.2" y="149.6">46</text>
<text x="97.8" y="149.6">160</text>
<text x="107.1" y="149">28</text>
<text x="107.2" y="144.2">600</text>
<text x="118.9" y="149.6">206</text>
<text x="132.8" y="149.6">60</text>
<text x="311.5" y="148.7">365</text>
<text x="96.5" y="197.7" transform="rotate(40 96.5 197.7)">60</text>
<text x="302.9" y="195.3" transform="rotate(41 302.9 195.3)">60</text>
<text x="76.9" y="227.1">THIS SIGN PROHIBITS THE OVERTAKING OF VEHICLES. IT MAY BE</text>
<text x="283.5" y="227">THIS SIGN PROHIBITS THE ENTRY OF ALL GOODS VEHICLES.</text>
<text x="76.9" y="233.1">THE ''NO OVERTAKING'' ZONE OR TO INDICATE THE LENGTH OF</text>
<text x="76.9" y="230.1">USED WITH A SUPPLEMENTARY PLATE TO INDICATE THE END OF</text>
<text x="283.5" y="233">FOR EXAMPLE,''EXCEEDING 2500 KILOGRAMS IN UNLADEN WEIGHT''.</text>
<text x="283.5" y="230">THIS SIGN MAY BE USED WITH SUPPLEMENTARY PLATES</text>
<text x="76.9" y="236.1">ROAD OVER WHICH THE PROHIBITION APPLIES.</text>
</g>
<g font-size="1.8">
<text x="333.2" y="269.5">DRAWING NO.</text>
<text x="397.9" y="269.5">REV.</text>
<text x="333.2" y="279.5">DATE OF ISSUE</text>
<text x="358.2" y="279.5">SCALE</text>
<text x="383.2" y="279.5">SHEET NO.</text>
<text x="337.3" y="283.8">1st APR 2014</text>
<text x="365.1" y="283.8">1:10</text>
<text x="389.9" y="283.9">2 OF 6</text>
</g>
<g font-size="1.7">
<text x="267.2" y="284.3">REV.</text>
<text x="276.8" y="284.3">DATE</text>
</g>
</svg>
